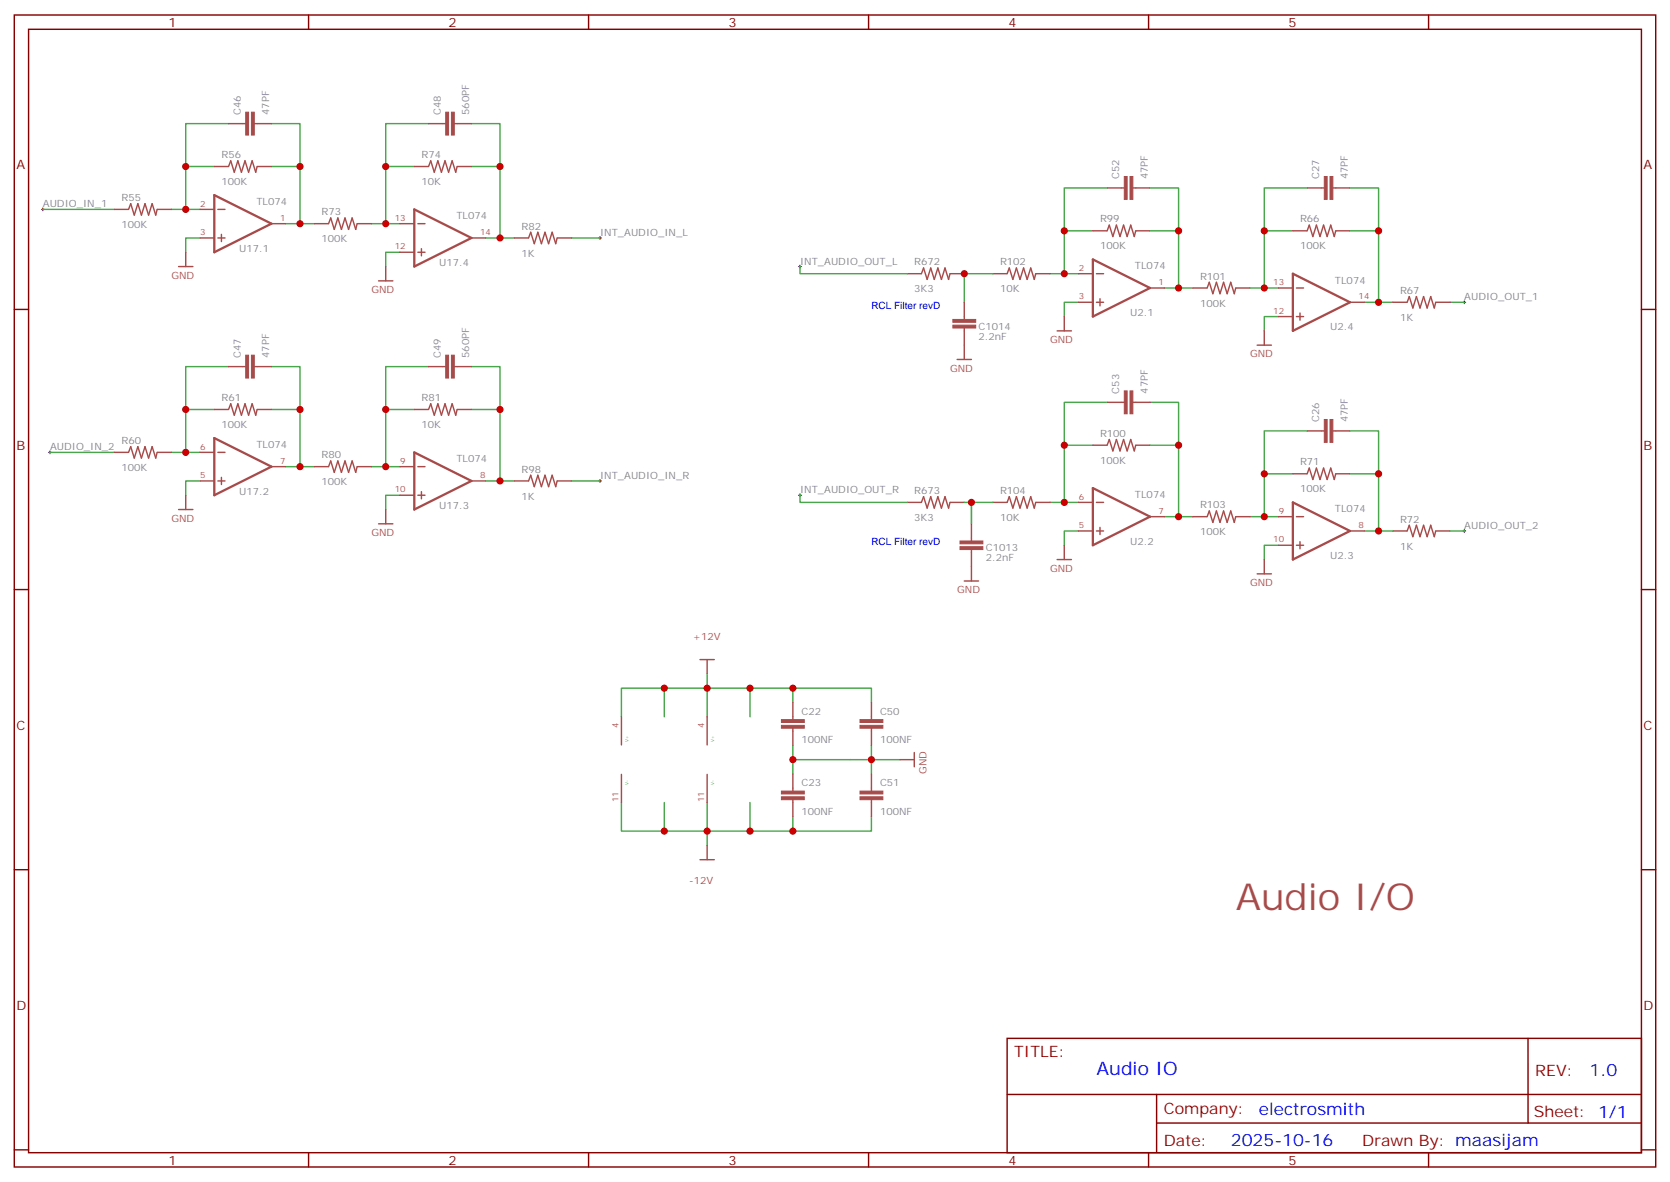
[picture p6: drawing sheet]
<svg xmlns="http://www.w3.org/2000/svg" width="412mm" height="292mm" viewBox="0 0 412 292" stroke-linecap="round" stroke-linejoin="round" font-family="sans-serif">
<g fill="none" stroke="#870000" stroke-width=".35">
<path d="M3.5 3.7h405.4v284.3h-405.4zM7.1 7.2h398.2v277.3h-398.2zM76.2 3.7v3.5M145.3 3.7v3.5M214.5 3.7v3.5M283.6 3.7v3.5M352.8 3.7v3.5M3.5 76.4h3.6M405.3 76.4h3.6M3.5 145.5h3.6M405.3 145.5h3.6M3.5 214.7h3.6"/>
<path d="M405.3 214.7h3.6M248.7 256.3h156.6v28.2h-156.6zM377.3 256.3v20.9M248.7 270.1h156.5M285.6 277.2h119.6M285.6 270.1v14.2M3.5 283.8h3.6M76.2 284.5v3.5M145.3 284.5v3.5M214.5 284.5v3.5M283.6 284.5v3.5M352.8 284.5v3.5"/>
<path d="M405.3 283.8h3.6"/>
</g>
<g fill="none" stroke="#000" stroke-width=".25">
<path d="M10.2 51.7h.7M10.6 51.3v.7M147.8 58.7h.7M148.2 58.4v.7M197.2 65.8h.7M197.6 65.4v.7M361.2 74.6h.7M361.6 74.3v.7M12 111.7h.7M12.3 111.3v.7M147.8 118.7h.7M148.2 118.4v.7"/>
<path d="M197.2 122.2h.7M197.6 121.9v.7M361.2 131.1h.7M361.6 130.7v.7"/>
</g>
<g fill="none" stroke="#4aa64a" stroke-width=".35">
<path d="M56.4 30.5h-10.5v10.6M67 30.5h7.1v10.6M105.8 30.5h-10.6v10.6h7.1M116.4 30.5h7.1v10.6M10.6 51.7h17.6M42.3 51.7h7.1M49.4 58.7h-3.5v3.6M52.9 41.1h-7v10.6M67 41.1h7.1v14.1h-3.5M74.1 55.2h3.5M91.7 55.2h7.1M95.2 41.1v14.1"/>
<path d="M116.4 41.1h7.1v17.6h-3.6M123.5 58.7h3.5M141.1 58.7h7.1M269.9 57h-7.1v10.6h3.5M273.4 46.4h-10.6v10.6M284 46.4h7v10.6M284 57h7v14.1h-3.5M319.3 57h-7.1v14.1h3.5M322.8 46.4h-10.6v10.6M333.4 46.4h7v10.6M333.4 57h7v17.6h-3.5M98.8 62.3h-3.6v3.5"/>
<path d="M197.6 65.8v1.8h26.4M245.2 67.6h-7.1v7M259.3 67.6h3.5M266.3 74.6h-3.5v3.5M291 71.1h3.6M308.7 71.1h3.5M315.7 78.1h-3.5v3.6M340.4 74.6h3.6M358.1 74.6h3.5M56.4 90.5h-10.5v10.6M67 90.5h7.1v10.6M105.8 90.5h-10.6v10.6"/>
<path d="M116.4 90.5h7.1v10.6M273.4 99.3h-10.6v10.6M284 99.3h7v10.6M12.3 111.7h15.9M42.3 111.7h7.1M49.4 118.7h-3.5v3.5M52.9 101.1h-7v10.6M67 101.1h7.1v14.1h-3.5M74.1 115.2h3.5M91.7 115.2h7.1M102.3 101.1h-7.1v14.1M116.4 101.1h7.1v17.6h-3.6"/>
<path d="M123.5 118.7h3.5M141.1 118.7h7.1M269.9 109.9h-7.1v14.1M284 109.9h7v17.6h-3.5M319.3 116.9h-7.1v10.6h3.5M322.8 106.4h-10.6v10.5M333.4 106.4h7v10.5M333.4 116.9h7v14.2h-3.5M98.8 122.2h-3.6v3.6M197.6 122.2v1.8h26.4M238.1 124h7.1M259.3 124h7"/>
<path d="M266.3 131.1h-3.5v3.5M291 127.5h3.6M308.7 127.5h3.5M315.7 134.6h-3.5v3.5M340.4 131.1h3.6M358.1 131.1h3.5M164 169.9h-10.5v7M174.6 166.3v10.6M185.2 169.9v7M195.8 169.9v3.5M215.2 173.4v-3.5h-51.2v7M153.5 198.1v7h10.5"/>
<path d="M164 198.1v7h10.6v-7M185.2 198.1v7M195.8 184v7M195.8 187.5h26.4M215.2 184v7M195.8 201.6v3.5M215.2 201.6v3.5h-40.6v3.6"/>
</g>
<g fill="#a64a4a" stroke="#a64a4a" stroke-width=".25">
<path d="M193 196.7h5.6v.7h-5.6z"/>
<path d="M193 195.3h5.6v.7h-5.6z"/>
<path d="M193 179h5.6v.7h-5.6z"/>
<path d="M193 177.6h5.6v.7h-5.6z"/>
<path d="M279 96.5h.8v5.6h-.8z"/>
<path d="M277.6 96.5h.7v5.6h-.7z"/>
<path d="M279 43.6h.8v5.6h-.8z"/>
<path d="M277.6 43.6h.7v5.6h-.7z"/>
<path d="M111.5 87.7h.7v5.6h-.7z"/>
<path d="M110.1 87.7h.7v5.6h-.7z"/>
<path d="M111.5 27.7h.7v5.6h-.7z"/>
<path d="M110.1 27.7h.7v5.6h-.7z"/>
<path d="M62.1 87.7h.7v5.6h-.7z"/>
<path d="M60.7 87.7h.7v5.6h-.7z"/>
<path d="M62.1 27.7h.7v5.6h-.7z"/>
<path d="M60.7 27.7h.7v5.6h-.7z"/>
<path d="M328.4 43.6h.7v5.6h-.7z"/>
<path d="M327 43.6h.7v5.6h-.7z"/>
<path d="M328.4 103.5h.7v5.7h-.7z"/>
<path d="M327 103.5h.7v5.7h-.7z"/>
<path d="M212.4 196.7h5.6v.7h-5.6z"/>
<path d="M212.4 195.3h5.6v.7h-5.6z"/>
<path d="M212.4 179h5.6v.7h-5.6z"/>
<path d="M212.4 177.6h5.6v.7h-5.6z"/>
<path d="M235.3 78.8h5.6v.8h-5.6z"/>
<path d="M235.3 80.3h5.6v.7h-5.6z"/>
<path d="M237.1 133.5h5.6v.7h-5.6z"/>
<path d="M237.1 134.9h5.6v.7h-5.6z"/>
</g>
<g fill="none" stroke="#a64a4a" stroke-width=".35">
<path d="M56.4 30.5h4.3M62.8 30.5h4.2M105.8 30.5h4.3M112.2 30.5h4.2M28.2 51.7h3.5M31.7 51.7l.6-1.4 .9 2.8 .8-2.8 .9 2.8 .9-2.8 .9 2.8 .9-2.8 .9 2.8 .3-1.4h3.5M49.4 58.7h3.5M49.4 51.7h3.5M52.9 41.1h3.5M53.8 58.7h1.8M53.8 51.7h1.8M54.7 57.9v1.7"/>
<path d="M56.4 41.1l.6-1.4 .9 2.8 .8-2.8 .9 2.8 .9-2.8 .9 2.8 .9-2.8 .8 2.8 .5-1.4h3.4M67.1 55.2h3.5M77.6 55.2h3.5M81.1 55.2l.6-1.4 .8 2.8 .9-2.8 .9 2.8 .9-2.8 .9 2.8 .9-2.8 .8 2.8 .4-1.4h3.5M98.8 55.2h3.4M102.3 41.1h3.5M103.2 55.2h1.8M105.8 41.1l.6-1.4 .8 2.8 .9-2.8 .9 2.8 .9-2.8 .9 2.8 .9-2.8 .8 2.8 .4-1.4h3.5M116.5 58.7h3.4M127 58.7h3.5M130.5 58.7l.6-1.4 .8 2.8 .9-2.8 .9 2.8 .9-2.8 .9 2.8 .8-2.8 .9 2.8 .4-1.4h3.5M269.9 57h3.4"/>
<path d="M273.4 46.4h4.2M273.4 57l.5-1.4 .9 2.8 .9-2.8 .9 2.8 .9-2.8 .8 2.8 .9-2.8 .9 2.8 .4-1.4M279.8 46.4h4.2M280.5 57h3.5M319.3 57h3.4M322.8 46.4h4.2M322.8 57l.5-1.4 .9 2.8 .9-2.8 .9 2.8 .8-2.8 .9 2.8 .9-2.8 .9 2.8 .3-1.4M329.1 46.4h4.3M329.9 57h3.5M44.1 65.8h3.5M45.9 62.3v3.5M93.5 69.3h3.5"/>
<path d="M95.2 65.8v3.5M98.8 62.3h3.4M103.2 62.3h1.8M104.1 61.4v1.7M224 67.6h3.5M227.5 67.6l.6-1.5 .9 2.9 .8-2.9 .9 2.9 .9-2.9 .9 2.9 .9-2.9 .8 2.9 .4-1.4M234.7 67.6h3.4M238.1 74.6v4.2M245.2 67.6h3.5M248.7 67.6l.5-1.5 .9 2.9 .9-2.9 .9 2.9 .9-2.9 .8 2.9 .9-2.9 .9 2.9 .4-1.4M255.8 67.6h3.5M262.8 78.1v3.6"/>
<path d="M266.3 67.6h3.5M266.3 74.6h3.5M270.8 67.6h1.7M270.8 74.6h1.7M271.6 73.7v1.8M284 71.1h3.5M294.6 71.1h3.4M298.1 71.1l.5-1.4 .9 2.8 .9-2.8 .9 2.8 .9-2.8 .8 2.8 .9-2.8 .9 2.8 .4-1.4M305.2 71.1h3.5M315.7 71.1h3.5M315.7 78.1h3.5M320.1 71.1h1.8"/>
<path d="M320.1 78.1h1.8M321 77.3v1.7M333.4 74.6h3.5M344 74.6h3.4M347.5 74.6l.5-1.4 .9 2.8 .9-2.8 .9 2.8 .8-2.8 .9 2.8 .9-2.8 .9 2.8 .3-1.4M354.6 74.6h3.5M56.4 90.5h4.3M62.8 90.5h4.2M105.8 90.5h4.3M112.2 90.5h4.2M236.4 88.7h3.5M238.1 81v7.7"/>
<path d="M261.1 81.7h3.5M273.4 99.3h4.2M279.8 99.3h4.2M310.4 85.2h3.6M312.2 81.7v3.5M28.2 111.7h3.5M31.7 111.7l.6-1.5 .9 2.9 .8-2.9 .9 2.9 .9-2.9 .9 2.9 .9-2.9 .9 2.9 .3-1.4h3.5M49.4 118.7h3.5M49.4 111.7h3.5M52.9 101.1h3.5M53.8 118.7h1.8M53.8 111.7h1.8"/>
<path d="M54.7 117.8v1.8M56.4 101.1l.6-1.4 .9 2.8 .8-2.8 .9 2.8 .9-2.8 .9 2.8 .9-2.8 .8 2.8 .5-1.4h3.4M67.1 115.2h3.5M77.6 115.2h3.5M81.1 115.2l.6-1.4 .8 2.8 .9-2.8 .9 2.8 .9-2.8 .9 2.8 .9-2.8 .8 2.8 .4-1.4h3.5M98.8 115.2h3.4M102.3 101.1h3.5M103.2 115.2h1.8M105.8 101.1l.6-1.4 .8 2.8 .9-2.8 .9 2.8 .9-2.8 .9 2.8 .9-2.8 .8 2.8 .4-1.4h3.5M116.5 118.7h3.4M127 118.7h3.5M130.5 118.7l.6-1.4 .8 2.8 .9-2.8 .9 2.8 .9-2.8 .9 2.8 .8-2.8 .9 2.8 .4-1.4h3.5"/>
<path d="M269.9 109.9h3.4M273.4 109.9l.5-1.4 .9 2.8 .9-2.8 .9 2.8 .9-2.8 .8 2.8 .9-2.8 .9 2.8 .4-1.4M280.5 109.9h3.5M319.3 116.9h3.4M322.8 106.4h4.2M322.8 116.9l.5-1.4 .9 2.9 .9-2.9 .9 2.9 .8-2.9 .9 2.9 .9-2.9 .9 2.9 .3-1.5M329.1 106.4h4.3M329.9 116.9h3.5M44.1 125.8h3.5M45.9 122.2v3.6M93.5 129.3h3.5M95.2 125.8v3.5"/>
<path d="M98.8 122.2h3.4M103.2 122.2h1.8M104.1 121.4v1.7M224 124h3.5M227.5 124l.6-1.4 .9 2.8 .8-2.8 .9 2.8 .9-2.8 .9 2.8 .9-2.8 .8 2.8 .4-1.4M234.7 124h3.4M239.9 129.3v4.2M239.9 135.6v7.8M245.2 124h3.5M248.7 124l.5-1.4 .9 2.8 .9-2.8 .9 2.8 .9-2.8 .8 2.8 .9-2.8 .9 2.8 .4-1.4M255.8 124h3.5M261.1 138.1h3.5"/>
<path d="M262.8 134.6v3.5M266.3 124h3.5M266.3 131.1h3.5M270.8 124h1.7M270.8 131.1h1.7M271.6 130.2v1.7M284 127.5h3.5M294.6 127.5h3.4M298.1 127.5l.5-1.4 .9 2.8 .9-2.8 .9 2.8 .9-2.8 .8 2.8 .9-2.8 .9 2.8 .4-1.4M305.2 127.5h3.5M312.2 138.1v3.5M315.7 127.5h3.5"/>
<path d="M315.7 134.6h3.5M320.1 127.5h1.8M320.1 134.6h1.8M321 133.7v1.8M333.4 131.1h3.5M344 131.1h3.4M347.5 131.1l.5-1.5 .9 2.9 .9-2.9 .9 2.9 .8-2.9 .9 2.9 .9-2.9 .9 2.9 .3-1.4M354.6 131.1h3.5M238.1 143.4h3.6M310.4 141.6h3.6M153.5 176.9v7M172.9 162.8h3.5"/>
<path d="M174.6 162.8v3.5M174.6 176.9v7M195.8 173.4v4.2M195.8 179.7v4.3M215.2 173.4v4.2M215.2 179.7v4.3M153.5 191.1v7M174.6 191.1v7M195.8 191v4.3M195.8 197.4v4.2M215.2 191v4.3M215.2 197.4v4.2"/>
<path d="M222.2 187.5h3.6M225.8 185.7v3.6M172.9 212.2h3.5M174.6 208.7v3.5"/>
</g>
<path d="M52.9 48.2l14.1 7-14.1 7.1zM102.3 51.7l14.1 7-14.1 7.1zM269.9 64l14.1 7.1-14.1 7zM319.3 67.6l14.1 7-14.1 7.1zM52.9 108.1l14.1 7.1-14.1 7zM102.3 111.7l14.1 7-14.1 7.1zM269.9 120.5l14.1 7-14.1 7.1zM319.3 124l14.1 7.1-14.1 7z" fill="none" stroke="#a64a4a" stroke-width=".56"/>
<path d="M239.9 124v5.3" fill="none" stroke="#008700" stroke-width=".35"/>
<g fill="#c00">
<circle cx="291" cy="127.5" r=".88"/>
<circle cx="291" cy="109.9" r=".88"/>
<circle cx="262.8" cy="109.9" r=".88"/>
<circle cx="262.8" cy="124" r=".88"/>
<circle cx="291" cy="71.1" r=".88"/>
<circle cx="291" cy="57" r=".88"/>
<circle cx="262.8" cy="67.6" r=".88"/>
<circle cx="262.8" cy="57" r=".88"/>
<circle cx="123.5" cy="41.1" r=".88"/>
<circle cx="123.5" cy="58.7" r=".88"/>
<circle cx="123.5" cy="118.7" r=".88"/>
<circle cx="123.5" cy="101.1" r=".88"/>
<circle cx="95.3" cy="101.1" r=".88"/>
<circle cx="95.3" cy="115.2" r=".88"/>
<circle cx="95.3" cy="41.1" r=".88"/>
<circle cx="95.3" cy="55.2" r=".88"/>
<circle cx="74.1" cy="55.2" r=".88"/>
<circle cx="74.1" cy="41.1" r=".88"/>
<circle cx="45.9" cy="41.1" r=".88"/>
<circle cx="45.9" cy="51.7" r=".88"/>
<circle cx="74.1" cy="115.2" r=".88"/>
<circle cx="74.1" cy="101.1" r=".88"/>
<circle cx="45.9" cy="101.1" r=".88"/>
<circle cx="45.9" cy="111.7" r=".88"/>
<circle cx="340.4" cy="74.6" r=".88"/>
<circle cx="340.4" cy="57" r=".88"/>
<circle cx="312.2" cy="57" r=".88"/>
<circle cx="312.2" cy="71.1" r=".88"/>
<circle cx="340.4" cy="131.1" r=".88"/>
<circle cx="340.4" cy="116.9" r=".88"/>
<circle cx="312.2" cy="116.9" r=".88"/>
<circle cx="312.2" cy="127.5" r=".88"/>
<circle cx="164" cy="205.1" r=".88"/>
<circle cx="195.8" cy="205.1" r=".88"/>
<circle cx="185.2" cy="205.1" r=".88"/>
<circle cx="174.6" cy="205.1" r=".88"/>
<circle cx="164" cy="169.9" r=".88"/>
<circle cx="185.2" cy="169.9" r=".88"/>
<circle cx="195.8" cy="169.9" r=".88"/>
<circle cx="174.6" cy="169.9" r=".88"/>
<circle cx="195.8" cy="187.5" r=".88"/>
<circle cx="215.2" cy="187.5" r=".88"/>
<circle cx="238.1" cy="67.6" r=".88"/>
<circle cx="239.9" cy="124" r=".88"/>
</g>
<text font-size="9.2" fill="#a54b4b" x="305.2" y="224.5">Audio I/O</text>
<text font-size="4.6" fill="#00f" x="270.8" y="265.3">Audio IO</text>
<g font-size="4.2" fill="#00f">
<text x="392.5" y="265.6">1.0</text>
<text x="310.9" y="275.1">electrosmith</text>
<text x="304" y="282.9">2025-10-16</text>
</g>
<g font-size="3.9" fill="#800">
<text x="250.5" y="260.9">TITLE:</text>
<text x="379.1" y="265.6">REV:</text>
<text x="287.4" y="275.1">Company:</text>
<text x="378.7" y="275.7">Sheet: 1/1</text>
<text x="287.4" y="282.8">Date:</text>
<text x="336.4" y="282.8">Drawn By: maasijam</text>
</g>
<g font-size="3.2" fill="#800">
<text x="41.6" y="6.7">1</text>
<text x="110.8" y="6.7">2</text>
<text x="179.9" y="6.7">3</text>
<text x="249.1" y="6.7">4</text>
<text x="318.2" y="6.7">5</text>
<text x="4.1" y="41.8">A</text>
<text x="405.9" y="41.8">A</text>
<text x="4.1" y="110.9">B</text>
<text x="405.9" y="110.9">B</text>
<text x="4.1" y="180.1">C</text>
<text x="405.9" y="180.1">C</text>
<text x="4.1" y="249.2">D</text>
<text x="405.9" y="249.2">D</text>
<text x="41.6" y="287.5">1</text>
<text x="110.8" y="287.5">2</text>
<text x="179.9" y="287.5">3</text>
<text x="249.1" y="287.5">4</text>
<text x="318.2" y="287.5">5</text>
</g>
<g font-size="2.5" fill="#838383">
<text x="59.4" y="28.4" transform="rotate(-90 59.4 28.4)">C46</text>
<text x="66.5" y="28.4" transform="rotate(-90 66.5 28.4)">47PF</text>
<text x="108.8" y="28.4" transform="rotate(-90 108.8 28.4)">C48</text>
<text x="115.9" y="28.4" transform="rotate(-90 115.9 28.4)">560PF</text>
<text x="54.7" y="39">R56</text>
<text x="104.1" y="39">R74</text>
<text x="54.7" y="45.7">100K</text>
<text x="104.1" y="45.7">10K</text>
<text x="276.4" y="44.3" transform="rotate(-90 276.4 44.3)">C52</text>
<text x="283.5" y="44.3" transform="rotate(-90 283.5 44.3)">47PF</text>
<text x="325.8" y="44.3" transform="rotate(-90 325.8 44.3)">C27</text>
<text x="332.8" y="44.3" transform="rotate(-90 332.8 44.3)">47PF</text>
<text x="10.6" y="51.2">AUDIO_IN_1</text>
<text x="30" y="49.6">R55</text>
<text x="63.3" y="50.6">TL074</text>
<text x="79.4" y="53.1">R73</text>
<text x="30" y="56.3">100K</text>
<text x="79.4" y="59.8">100K</text>
<text x="112.7" y="54.2">TL074</text>
<text x="128.8" y="56.7">R82</text>
<text x="148.2" y="58.2">INT_AUDIO_IN_L</text>
<text x="271.6" y="54.9">R99</text>
<text x="321" y="54.9">R66</text>
<text x="59.1" y="62.1">U17.1</text>
<text x="108.4" y="65.6">U17.4</text>
<text x="128.8" y="63.3">1K</text>
<text x="197.6" y="65.3">INT_AUDIO_OUT_L</text>
<text x="225.8" y="65.5">R672</text>
<text x="246.9" y="65.5">R102</text>
<text x="271.6" y="61.6">100K</text>
<text x="321" y="61.6">100K</text>
<text x="280.3" y="66.5">TL074</text>
<text x="296.3" y="69">R101</text>
<text x="329.7" y="70">TL074</text>
<text x="225.8" y="72.1">3K3</text>
<text x="246.9" y="72.1">10K</text>
<text x="279.1" y="78">U2.1</text>
<text x="296.3" y="75.7">100K</text>
<text x="345.7" y="72.5">R67</text>
<text x="361.6" y="74.1">AUDIO_OUT_1</text>
<text x="241.7" y="83.9">2.2nF</text>
<text x="241.7" y="81.4">C1014</text>
<text x="328.5" y="81.5">U2.4</text>
<text x="345.7" y="79.2">1K</text>
<text x="59.4" y="88.4" transform="rotate(-90 59.4 88.4)">C47</text>
<text x="66.5" y="88.4" transform="rotate(-90 66.5 88.4)">47PF</text>
<text x="108.8" y="88.4" transform="rotate(-90 108.8 88.4)">C49</text>
<text x="115.9" y="88.4" transform="rotate(-90 115.9 88.4)">560PF</text>
<text x="54.7" y="99">R61</text>
<text x="104.1" y="99">R81</text>
<text x="276.4" y="97.2" transform="rotate(-90 276.4 97.2)">C53</text>
<text x="283.5" y="97.2" transform="rotate(-90 283.5 97.2)">47PF</text>
<text x="54.7" y="105.7">100K</text>
<text x="104.1" y="105.7">10K</text>
<text x="271.6" y="107.8">R100</text>
<text x="325.8" y="104.2" transform="rotate(-90 325.8 104.2)">C26</text>
<text x="332.8" y="104.2" transform="rotate(-90 332.8 104.2)">47PF</text>
<text x="12.3" y="111.2">AUDIO_IN_2</text>
<text x="30" y="109.6">R60</text>
<text x="63.3" y="110.6">TL074</text>
<text x="79.4" y="113.1">R80</text>
<text x="30" y="116.2">100K</text>
<text x="79.4" y="119.8">100K</text>
<text x="112.7" y="114.1">TL074</text>
<text x="128.8" y="116.6">R98</text>
<text x="148.2" y="118.2">INT_AUDIO_IN_R</text>
<text x="271.6" y="114.5">100K</text>
<text x="321" y="114.9">R71</text>
<text x="59.1" y="122.1">U17.2</text>
<text x="108.4" y="125.6">U17.3</text>
<text x="128.8" y="123.3">1K</text>
<text x="197.6" y="121.7">INT_AUDIO_OUT_R</text>
<text x="225.8" y="121.9">R673</text>
<text x="246.9" y="121.9">R104</text>
<text x="280.3" y="122.9">TL074</text>
<text x="296.3" y="125.4">R103</text>
<text x="321" y="121.5">100K</text>
<text x="225.8" y="128.6">3K3</text>
<text x="246.9" y="128.6">10K</text>
<text x="329.7" y="126.5">TL074</text>
<text x="345.7" y="129">R72</text>
<text x="361.6" y="130.6">AUDIO_OUT_2</text>
<text x="243.4" y="136.1">C1013</text>
<text x="279.1" y="134.4">U2.2</text>
<text x="296.3" y="132.1">100K</text>
<text x="328.5" y="137.9">U2.3</text>
<text x="345.7" y="135.6">1K</text>
<text x="243.4" y="138.6">2.2nF</text>
<text x="197.9" y="176.4">C22</text>
<text x="217.3" y="176.4">C50</text>
<text x="197.9" y="183.4">100NF</text>
<text x="217.3" y="183.4">100NF</text>
<text x="197.9" y="194">C23</text>
<text x="217.3" y="194">C51</text>
<text x="197.9" y="201.1">100NF</text>
<text x="217.3" y="201.1">100NF</text>
</g>
<g font-size="2.5" fill="#a54b4b">
<text x="42.3" y="68.8">GND</text>
<text x="91.7" y="72.4">GND</text>
<text x="259.3" y="84.7">GND</text>
<text x="308.7" y="88.2">GND</text>
<text x="234.6" y="91.8">GND</text>
<text x="42.3" y="128.8">GND</text>
<text x="91.7" y="132.3">GND</text>
<text x="259.3" y="141.1">GND</text>
<text x="236.4" y="146.4">GND</text>
<text x="308.7" y="144.7">GND</text>
<text x="171.1" y="157.9">+12V</text>
<text x="228.8" y="191" transform="rotate(-90 228.8 191)">GND</text>
<text x="170.2" y="218.2">-12V</text>
</g>
<g font-size="2.5" fill="#00f">
<text x="215.2" y="76.4">RCL Filter revD</text>
<text x="215.2" y="134.6">RCL Filter revD</text>
</g>
<g font-size="2.1" fill="#a54b4b">
<text x="49.4" y="51">2</text>
<text x="49.4" y="58">3</text>
<text x="69.2" y="54.5">1</text>
<text x="97.5" y="54.5">13</text>
<text x="118.6" y="58">14</text>
<text x="97.5" y="61.6">12</text>
<text x="266.4" y="66.9">2</text>
<text x="286.1" y="70.4">1</text>
<text x="314.4" y="70.4">13</text>
<text x="266.4" y="73.9">3</text>
<text x="314.4" y="77.4">12</text>
<text x="335.5" y="73.9">14</text>
<text x="49.4" y="111">6</text>
<text x="49.4" y="118">5</text>
<text x="69.2" y="114.5">7</text>
<text x="98.8" y="114.5">9</text>
<text x="118.6" y="118">8</text>
<text x="97.5" y="121.5">10</text>
<text x="266.4" y="123.3">6</text>
<text x="266.4" y="130.4">5</text>
<text x="286.1" y="126.8">7</text>
<text x="315.8" y="126.8">9</text>
<text x="335.5" y="130.4">8</text>
<text x="314.4" y="133.9">10</text>
<text x="152.8" y="179.7" transform="rotate(-90 152.8 179.7)">4</text>
<text x="173.9" y="179.7" transform="rotate(-90 173.9 179.7)">4</text>
<text x="152.8" y="198" transform="rotate(-90 152.8 198)">11</text>
<text x="173.9" y="198" transform="rotate(-90 173.9 198)">11</text>
</g>
<g font-size="1.1" fill="#4ba54b">
<text x="155.2" y="183.1" transform="rotate(-90 155.2 183.1)">V+</text>
<text x="176.4" y="183.1" transform="rotate(-90 176.4 183.1)">V+</text>
<text x="155.2" y="193.7" transform="rotate(-90 155.2 193.7)">V-</text>
<text x="176.4" y="193.7" transform="rotate(-90 176.4 193.7)">V-</text>
</g>
</svg>
